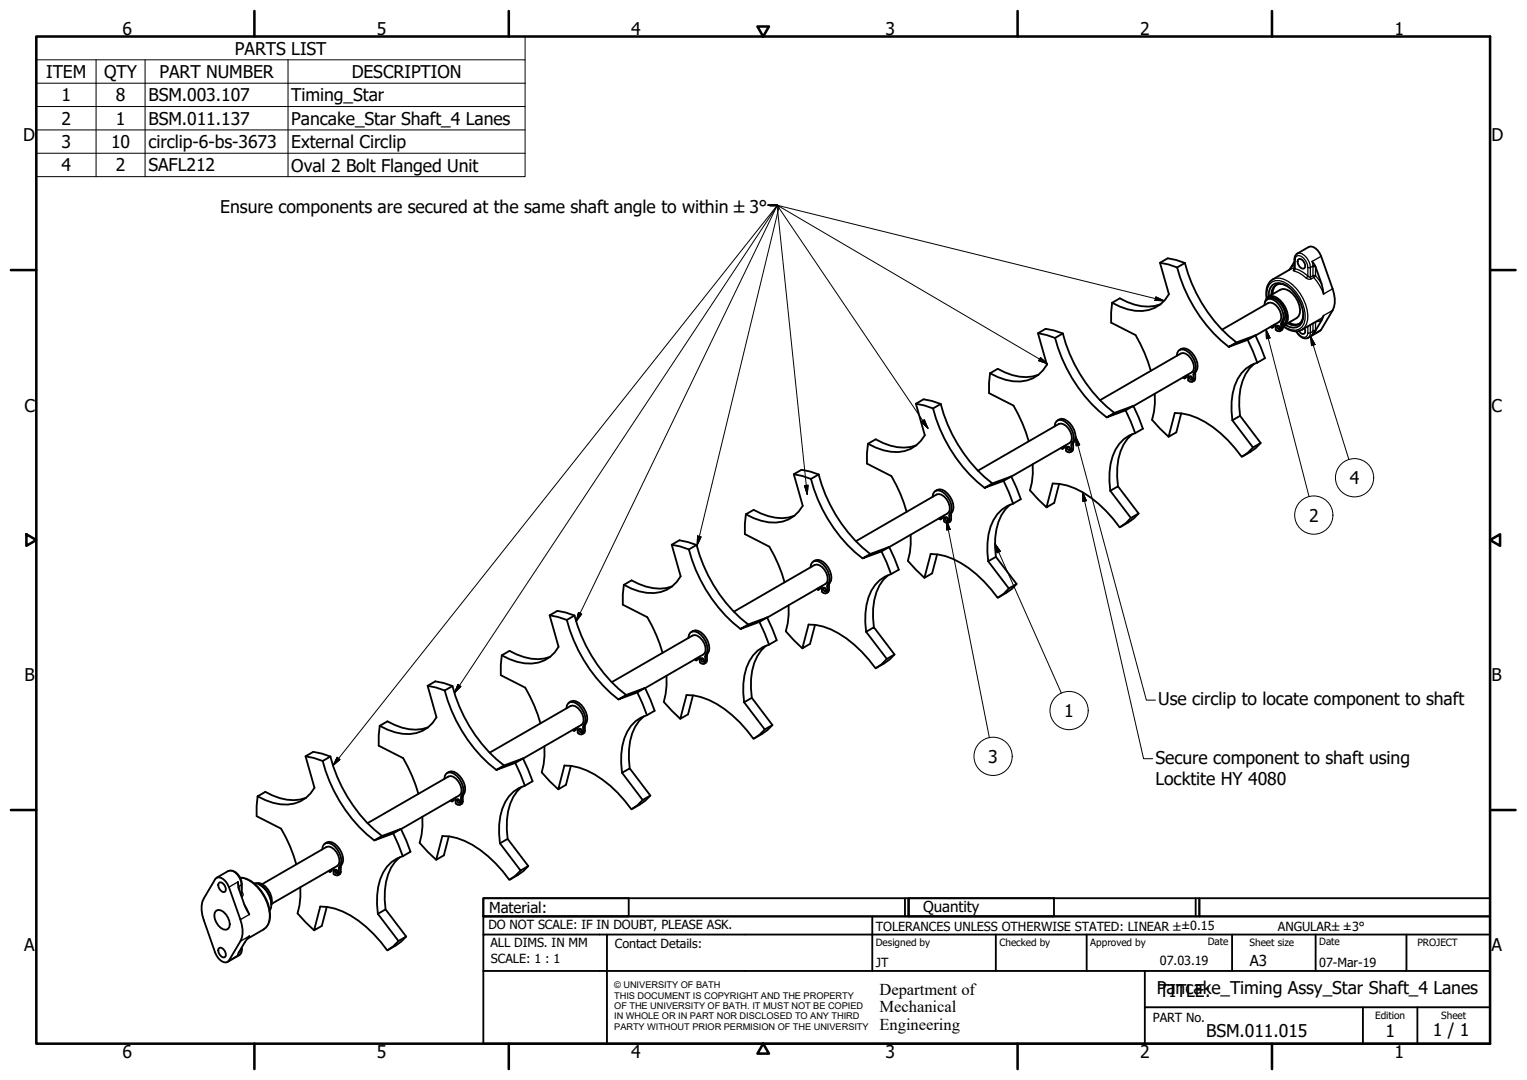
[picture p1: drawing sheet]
<svg xmlns="http://www.w3.org/2000/svg" width="420mm" height="297mm" viewBox="0 0 420 297" stroke-linecap="round" stroke-linejoin="round" font-family="sans-serif">
<!-- layer: Visible (ISO) -->
<g fill="none" stroke="#000" stroke-width=".51">
<path d="M319.2 72.3l2.3 .4 2.4 .9M323.9 73.6a41.3 41.3 0 0 0 14.2 21.8M326 72.3l-2.4-.8-2.3-.5-2.1 1.3 2.4 8.6a9.2 9.2 0 0 1-11.3 4.2l-2.1-.8-2.2-1M326 72.3a40.8 40.8 0 0 0 14.2 21.9M326 72.3l-2.1 1.3M351.3 78.3l-.7 .6-.3 .9-.2 1.1M354 78.6a2.65 2.65 0 0 0-3-.2 2.65 2.65 0 0 0-1.2 2.7M355.2 74l-5 2.8a4.8 4.8 0 0 0-1.7 5.2M356.1 74.1l.1-2.8a1.72 1.72 0 0 1 .7-1.5l3.2-1.9a3.1 3.1 0 0 1 3.4 2.6l3.2 8.9a7.7 7.7 0 0 1 0 6l-3.2 5.3-3.6 2.2a2.76 2.76 0 0 1-3.2-1.8M356.2 72l-1.5 2.2M357.1 71.4l.4-.2a1.84 1.84 0 0 1 1.4 2.6 1.77 1.77 0 0 1-1.8-2.4zM361 71.9l.9 1.2a28 28 0 0 1 2.3 7.8"/>
<path d="M285.6 91.7l2.3 .4 2.4 .8M290.3 92.9a41 41 0 0 0 14.2 21.9M292.4 91.7l-2.4-.8-2.3-.5-2.1 1.3 2.5 8.6a9.2 9.2 0 0 1-11.4 4.2l-2.1-.8-2.2-1M292.4 91.7a40.8 40.8 0 0 0 14.2 21.9M292.4 91.7l-2.1 1.2M306 83.3l-.3 2.6v2.8l6.8 3.5a42.5 42.5 0 0 1 4.2 9.8M306 83.3l2.1-1.3a13.1 13.1 0 0 0 11.2 1.7M323.8 97.9a1.6 1.6 0 0 1 .8-1.7 1.6 1.6 0 0 1 1.8 .2 4.8 4.8 0 0 1 2 6.6v1.4l-.1 .4-.4 .3-1-.4v-1.7M324.5 96.3a1.96 1.96 0 0 1 2.7 0 5.5 5.5 0 0 1 2.2 5.3 2.68 2.68 0 0 0-.5 2.5l-.3 .6-.5 .3M336.3 90.7l12.7-7.4a2.41 2.41 0 0 1 2.7 1.3 3.7 3.7 0 0 1 .7 3.5l-.5 .4-6.5 3.8M338.1 95.4l2.1-1.2 5.2-1.9-2.1 1.2zM343.3 93.5l2.6 6.2"/>
<path d="M345.4 92.3l2.7 6.2-2.2 1.2M345.9 99.7a10 10 0 0 0-6.7 8.5l-.3 2.3 .2 5.1M347.9 84a1.59 1.59 0 0 1 .8-1.7 1.59 1.59 0 0 1 1.8 .2 4.8 4.8 0 0 1 2 6.6v1.3l-.1 .5-.4 .2-1-.4v-1.6M348.1 82.9a1.9 1.9 0 0 1 1.3-1.5 1.9 1.9 0 0 1 1.9 .5 6.4 6.4 0 0 1 2.8 6.8l-.4 .6-.7 .3M348.3 82.6a1.82 1.82 0 0 1 2.9-.3 6.3 6.3 0 0 1 2.7 5.8l-.4 .8-.5 .4M348.7 82.3a2 2 0 0 1 2.6 .1 4.7 4.7 0 0 1 1.7 6.4l-.1 1.7-.7 .6M349 81.6l3.3-1.9a2.98 2.98 0 0 1 3.4 1.1 5.8 5.8 0 0 1 1.6 6.1l-.5 .6-3.3 1.9M349.1 81.5a3 3 0 0 1 2.8-3.7 8.9 8.9 0 0 1 6.5 7.2 4.7 4.7 0 0 1-.8 4.5 3.3 3.3 0 0 1-4-.2M350 89.6v.6M350.5 89.4v.5l-.5 .3-.4-.3M351.5 89.5l.5 .4v.7l-.5-.4zM351.8 89.6l.4 .6"/>
<path d="M354.6 88.7l1.1 .5 .9 .1 .9-.2M358.6 86.5a2.64 2.64 0 0 1-1.3 2.7 2.64 2.64 0 0 1-3-.3M358.9 90.3l.2 1.2-.3 .3-1-.2-.4-.6M363.2 87.8l-5 2.9a4.8 4.8 0 0 1-5.2-1M364.2 86.8l-.6 1.3-2.6 4M252 111l2.3 .5 2.4 .8M256.7 112.3a40.8 40.8 0 0 0 14.2 21.9M258.8 111.1l-2.3-.8-2.4-.5-2.1 1.2 2.5 8.7a9.2 9.2 0 0 1-11.4 4.2l-2.1-.8-2.2-1M258.8 111.1a40.7 40.7 0 0 0 14.2 21.9M258.8 111.1l-2.1 1.2M272.4 102.7l-.3 2.6v2.8l6.8 3.5a42.5 42.5 0 0 1 4.2 9.8M272.4 102.7l2.1-1.3a13.1 13.1 0 0 0 11.2 1.7"/>
<path d="M290.2 117.3a1.6 1.6 0 0 1 .8-1.7 1.6 1.6 0 0 1 1.8 .2 5.5 5.5 0 0 1 2.5 5.4 2.69 2.69 0 0 0-.5 2.5l-.1 .5-.4 .2-1-.4v-1.6M291 115.6a1.94 1.94 0 0 1 2.6 .1 4.7 4.7 0 0 1 1.7 6.4l-.1 1.8-.7 .5M302.7 110.1l22.2-12.9a2.34 2.34 0 0 1 2.7 1.3 3.6 3.6 0 0 1 .7 3.5l-.4 .4-16 9.3M304.5 114.8l2.1-1.2 5.2-2-2.1 1.3zM309.7 112.9l2.7 6.2M311.5 119.4a13.9 13.9 0 0 0-4.1 11.7l.2 2.7M311.8 111.6l2.7 6.3-2.1 1.2M312.4 119.1a10 10 0 0 0-6.8 8.5l-.3 2.3 .2 5.1M317.7 108.3l.1 2.6-.3 2.4-.5 2.2 4.5 4.6M325 113.7l-1.3 5.2-2.2 1.2 1.7-6.5a19.4 19.4 0 0 1 12.6 5.6l2.1 1.9 3.8 4.6 1.6-1.2 1.5-1.4M325.5 103.8l.4 .3M326.4 103.3v.5l-.5 .3v-.5"/>
<path d="M327.3 103.4l.6 .4v.7l-.6-.4zM327.7 103.5l.4 .6M339.1 115.6l2.1-1.2 5.7 7.4-2.1 1.3M339.1 115.6l5.7 7.5M345.1 100a13.8 13.8 0 0 0-4.1 11.7l.2 2.7M218.4 130.4l2.3 .5 2.4 .8M223.1 131.7a40.7 40.7 0 0 0 14.2 21.9M225.3 130.5l-2.4-.8-2.4-.5-2.1 1.2 2.5 8.7a9.2 9.2 0 0 1-11.4 4.1l-2.1-.7-2.2-1.1M225.3 130.5a40.9 40.9 0 0 0 14.2 21.9M225.3 130.5l-2.2 1.2M238.8 122.1l-.3 2.6v2.8l6.8 3.4a40.8 40.8 0 0 1 4.2 9.9M238.8 122.1l2.1-1.3a13.1 13.1 0 0 0 11.2 1.7"/>
<path d="M256.6 136.7a1.59 1.59 0 0 1 .8-1.7 1.59 1.59 0 0 1 1.8 .2 5.4 5.4 0 0 1 2.5 5.4 2.74 2.74 0 0 0-.5 2.5l-.1 .5-.4 .2-1-.4v-1.6M257.4 135a2.29 2.29 0 0 1 3.4 .8 4.4 4.4 0 0 1 .9 5.7l-.1 1.7-.7 .6M269.1 129.5l22.2-12.9a2.41 2.41 0 0 1 2.7 1.3 3.6 3.6 0 0 1 .7 3.5l-.4 .4-16 9.3M270.9 134.2l2.1-1.2 5.3-2-2.2 1.3zM276.1 132.3l2.7 6.2M277.9 138.8a13.9 13.9 0 0 0-4.1 11.7l.2 2.6M278.3 131l2.6 6.3-2.1 1.2M278.8 138.5a10 10 0 0 0-6.8 8.5l-.3 4.8 .2 2.6M284.1 127.7l.1 2.6-.3 2.4-.5 2.2 4.6 4.6M291.4 133.1l-1.3 5.2-2.1 1.2 1.6-6.5a19.4 19.4 0 0 1 12.6 5.5l4.1 4.2 1.8 2.3 1.6-1.1 1.5-1.4M291.9 123.2l.4 .3M292.8 122.7v.5l-.5 .3v-.5"/>
<path d="M293.8 122.8l.5 .4v.7l-.5-.4zM294.1 122.9l.4 .6M305.5 135l2.1-1.2 5.7 7.4-2.1 1.3M305.5 135l5.7 7.5M346.9 121.8l-1.4 1.4-3.6 2.3M184.8 149.8l2.4 .5 2.3 .8M189.5 151.1a40.9 40.9 0 0 0 14.3 21.9M191.7 149.9l-2.4-.8-2.4-.5-2.1 1.2 2.5 8.7a9.3 9.3 0 0 1-11.4 4.2l-2.1-.8-2.1-1M191.7 149.9a41.2 41.2 0 0 0 14.2 21.9M191.7 149.9l-2.2 1.2M205.2 141.4l-.2 2.7v2.8l6.7 3.5a40.2 40.2 0 0 1 4.2 9.8M205.2 141.4l2.2-1.2a13.2 13.2 0 0 0 11.1 1.7"/>
<path d="M223 156a1.59 1.59 0 0 1 .8-1.6 1.59 1.59 0 0 1 1.9 .2 5.4 5.4 0 0 1 2.5 5.4 2.83 2.83 0 0 0-.6 2.5l-.1 .5-.4 .2-1-.4v-1.6M223.8 154.4a2.26 2.26 0 0 1 3.4 .8 4.4 4.4 0 0 1 .9 5.7l-.1 1.7-.7 .6M235.5 148.9l22.2-12.9a2.45 2.45 0 0 1 2.8 1.3 3.7 3.7 0 0 1 .7 3.4l-.5 .5-16 9.3M237.3 153.6l2.2-1.2 5.2-2-2.2 1.3zM242.5 151.7l2.7 6.2M244.3 158.2a13.7 13.7 0 0 0-4.1 11.7l.3 2.6M244.7 150.4l2.6 6.3-2.1 1.2M245.2 157.9a10.1 10.1 0 0 0-6.8 8.5l-.3 4.8 .2 2.6M250.6 147.1v2.6l-.3 2.4-.5 2.1 4.6 4.7M257.9 152.5l-1.4 5.2-2.1 1.2 1.7-6.5a19.4 19.4 0 0 1 12.5 5.5l4.1 4.2 1.8 2.3 1.7-1.1 1.4-1.5M258.3 142.6l.4 .3M259.2 142.1v.5l-.5 .3v-.5"/>
<path d="M260.2 142.2l.6 .4v.7l-.6-.4zM260.5 142.3l.4 .6M271.9 154.4l2.1-1.3 5.7 7.5-2.1 1.2M271.9 154.4l5.7 7.4M313.3 141.2l-1.3 1.4-3.7 2.3M151.2 169.2l2.4 .5 2.4 .8M156 170.5a41.2 41.2 0 0 0 14.2 21.9M158.1 169.3l-2.4-.8-2.3-.5-2.2 1.2 2.5 8.7a9.3 9.3 0 0 1-11.4 4.1l-2.1-.7-2.1-1.1M158.1 169.3a41.3 41.3 0 0 0 14.2 21.8M158.1 169.3l-2.1 1.2M171.7 160.9l-.3 2.6v2.8l6.7 3.4a41.4 41.4 0 0 1 4.2 9.9M171.7 160.9l2.1-1.3a13.3 13.3 0 0 0 11.2 1.7"/>
<path d="M189.4 175.4a1.6 1.6 0 0 1 .9-1.6 1.6 1.6 0 0 1 1.8 .2 5.4 5.4 0 0 1 2.5 5.4 2.76 2.76 0 0 0-.6 2.5l-.1 .5-.4 .2-.9-.4v-1.6M190.2 173.8a1.96 1.96 0 0 1 2.6 .1 5.4 5.4 0 0 1 2.3 5.2 2.63 2.63 0 0 0-.6 2.5l-.1 .4-.7 .6M201.9 168.2l22.2-12.8a2.4 2.4 0 0 1 2.8 1.3 3.7 3.7 0 0 1 .7 3.5l-.5 .4-16 9.3M203.8 173l2.1-1.2 5.2-2-2.1 1.3zM209 171.1l2.6 6.2M210.8 177.6a13.7 13.7 0 0 0-4.2 11.7l.3 2.6M211.1 169.8l2.6 6.3-2.1 1.2M211.6 177.3a10 10 0 0 0-6.8 8.5l-.3 2.3 .2 5.1M217 166.5v2.5l-.3 2.5-.5 2.1 4.6 4.7M224.3 171.9l-1.4 5.2-2.1 1.2 1.7-6.5a19.1 19.1 0 0 1 12.6 5.5l4 4.1 1.8 2.4 1.7-1.1 1.4-1.5M224.7 162l.4 .2M225.6 161.5v.5l-.5 .2v-.5"/>
<path d="M226.6 161.6l.6 .4v.7l-.6-.4zM226.9 161.7l.4 .6M238.3 173.8l2.2-1.3 5.6 7.5-2.1 1.2M238.3 173.8l5.7 7.4M279.7 160.6l-1.3 1.4-3.7 2.3M104.5 199.6l-.3 2.7v2.8l6.7 3.4a42.5 42.5 0 0 1 4.2 9.8M104.5 199.6l2.1-1.2a13.1 13.1 0 0 0 11.2 1.7M117.7 188.6l2.3 .5 2.4 .8M122.4 189.9a41.3 41.3 0 0 0 14.2 21.9M124.5 188.7l-2.4-.8-2.3-.5-2.1 1.2 2.4 8.7a9.2 9.2 0 0 1-11.3 4.1l-2.2-.7-2.1-1.1M124.5 188.7a40.8 40.8 0 0 0 14.2 21.8M124.5 188.7l-2.1 1.2"/>
<path d="M138.1 180.2l-.3 2.7v2.8l6.7 3.4a42.5 42.5 0 0 1 4.2 9.9M138.1 180.2l2.1-1.2a13.1 13.1 0 0 0 11.2 1.7M155.9 194.8a1.59 1.59 0 0 1 .8-1.6 1.59 1.59 0 0 1 1.8 .2 4.8 4.8 0 0 1 1.9 6.6v1.3l-.1 .5-.4 .2-.9-.4v-1.6M156.6 193.2a1.96 1.96 0 0 1 2.6 .1 5.5 5.5 0 0 1 2.3 5.2 2.68 2.68 0 0 0-.6 2.5v.4l-.8 .6M168.3 187.6l22.3-12.8a2.34 2.34 0 0 1 2.7 1.3 3.7 3.7 0 0 1 .7 3.4l-.5 .5-16 9.3M170.2 192.4l2.1-1.3 5.2-1.9-2.1 1.2zM175.4 190.4l2.6 6.3M177.2 197a13.7 13.7 0 0 0-4.2 11.7l.3 2.6M177.5 189.2l2.6 6.3-2.1 1.2M178 196.7a10 10 0 0 0-6.8 8.5l-.3 2.3 .3 5M183.4 185.9v2.5l-.2 2.4-.6 2.2 4.6 4.7M190.7 191.2l-1.4 5.3-2.1 1.2 1.7-6.5a19.4 19.4 0 0 1 12.6 5.5l2 2 3.8 4.5 1.7-1.1 1.4-1.5"/>
<path d="M191.1 181.4l.5 .2M192.1 180.9v.5l-.5 .2v-.5M193 181l.6 .4v.6l-.6-.3zM193.4 181.1l.3 .6M204.7 193.2l2.2-1.3 5.6 7.5-2.1 1.2M204.7 193.2l5.7 7.4M212.5 199.4l-1.3 1.4-3.6 2.3M246.1 180l-1.3 1.4-3.7 2.3M70.9 219l-.3 2.7v2.8l6.7 3.4a40.2 40.2 0 0 1 4.2 9.8M70.9 219l2.1-1.2a13.1 13.1 0 0 0 11.2 1.6M84.1 208l2.3 .5 2.4 .8M88.8 209.3a40.8 40.8 0 0 0 14.2 21.8"/>
<path d="M90.9 208.1l-2.4-.9-2.3-.4-2.1 1.2 2.4 8.7a9.3 9.3 0 0 1-11.3 4.1l-2.2-.7-2.1-1.1M90.9 208.1a40.7 40.7 0 0 0 14.2 21.8M90.9 208.1l-2.1 1.2M122.3 214.2a1.6 1.6 0 0 1 .8-1.6 1.6 1.6 0 0 1 1.8 .2 4.8 4.8 0 0 1 2 6.6v1.3l-.2 .5-.3 .2-1-.4v-1.6M123 212.6a1.96 1.96 0 0 1 2.6 .1 5.3 5.3 0 0 1 2.3 5.2 3.5 3.5 0 0 0-.6 2.9l-.7 .5M124.9 219.6v.5l-.5 .3v-.5M125.8 219.8l.6 .3v.7l-.6-.3zM126.2 219.9l.3 .6M134.7 207l22.3-12.8a2.34 2.34 0 0 1 2.7 1.3 3.6 3.6 0 0 1 .7 3.4l-.4 .5-16.1 9.2M136.6 211.8l2.1-1.3 5.2-1.9-2.1 1.2zM141.8 209.8l2.6 6.3M143.6 216.4a13.8 13.8 0 0 0-4.2 11.7l.3 2.6"/>
<path d="M143.9 208.6l2.6 6.3-2.1 1.2M144.4 216.1a10 10 0 0 0-6.8 8.4l-.2 2.4 .2 5.1M149.8 205.3l-.2 4.9-.5 2.2 4.5 4.7M157.1 210.6l-1.4 5.3-2.1 1.2 1.7-6.5a19.5 19.5 0 0 1 12.6 5.5l2 1.9 3.8 4.6 1.7-1.1 1.4-1.5M157.5 200.8l.5 .2M158.5 200.2v.6l-.5 .2v-.5M159.4 200.4l.6 .4v.7l-.6-.4zM159.8 200.5l.3 .6M171.2 212.5l2.1-1.2 5.6 7.5-2.1 1.2M171.2 212.5l5.6 7.5M178.9 218.8l-1.3 1.4-3.6 2.3M88.7 233.6a1.6 1.6 0 0 1 .8-1.6 1.6 1.6 0 0 1 1.8 .2 5.5 5.5 0 0 1 2.5 5.4 2.69 2.69 0 0 0-.5 2.5l-.2 .5-.3 .2-1-.4v-1.7"/>
<path d="M89.4 232a1.96 1.96 0 0 1 2.7 .1 5.3 5.3 0 0 1 2.2 5.2 2.77 2.77 0 0 0-.5 2.5l-.3 .7-.5 .2M90.4 239.6l.4 .2M91.3 239v.5l-.5 .3v-.5M92.2 239.2l.6 .3v.7l-.6-.3zM92.6 239.3l.3 .6M101.1 226.4l22.3-12.8a2.34 2.34 0 0 1 2.7 1.3 3.6 3.6 0 0 1 .7 3.4l-.4 .5-16.1 9.2M103 231.1l2.1-1.2 5.2-1.9-2.1 1.2zM108.2 229.2l2.6 6.3M110 235.8a13.9 13.9 0 0 0-4.1 11.6l.2 2.7M110.3 228l2.6 6.3-2.1 1.2M110.8 235.5a10 10 0 0 0-6.7 8.5l-.4 4.7 .3 2.6M116.2 224.6v2.6l-.2 2.4-.5 2.2 4.5 4.7"/>
<path d="M123.5 230l-1.4 5.3-2.1 1.2 1.7-6.6a19.4 19.4 0 0 1 12.6 5.6l4 4.1 1.8 2.4 1.7-1.1 1.4-1.5M124 220.2l.4 .2M137.6 232l2.1-1.3 5.7 7.5-2.2 1.2M137.6 232l5.6 7.4M145.4 238.2l-1.4 1.4-3.6 2.3M59.2 241.8a1.43 1.43 0 0 1 2.2 0l.7 .6 .9 1.6 3.1 8.9a7.7 7.7 0 0 1 0 6l-3.1 5.3a1.43 1.43 0 0 1-2.2 0l-.7-.6-.9-1.6-3.1-8.9a7.6 7.6 0 0 1 0-6zM59.5 250.5a2.07 2.07 0 0 1 2.7 1 3.4 3.4 0 0 1 .5 4 2.1 2.1 0 0 1-2.7-1 3.9 3.9 0 0 1-.9-3.5zM59.6 241.4l3.2-1.8a3.1 3.1 0 0 1 3.7 2.9v3.3M60.2 242.9l.3-.2a1.83 1.83 0 0 1 1.4 2.6 1.79 1.79 0 0 1-1.7-2.4zM65.5 242.6l.1 1.6a25.4 25.4 0 0 0 3 7.3M66.1 241.4a8.2 8.2 0 0 1 6.5 4.7 9.4 9.4 0 0 1 1.2 8.2l-1.3 1.3-4.5 2.7M68.6 257.5l-1.3 1.7-1.7 2.9-.1 .6"/>
<path d="M69.8 242.9a5.9 5.9 0 0 1 4.9 5.8l-.1 1-.4 .8M70.5 242.9a3.1 3.1 0 0 1 3.2 1.7 4.9 4.9 0 0 1 1 4.1M71.5 243.3a6.4 6.4 0 0 1 3.2 5.3M72.1 243.2l17.7-10.2a2.37 2.37 0 0 1 2.7 1.3 3.7 3.7 0 0 1 .7 3.4l-.4 .5-18.1 10.4M74.7 248.6v.2M82.6 244l.1 2.6-.3 2.4-.5 2.2 4.5 4.7M89.9 249.4l-1.4 5.3-2.1 1.2 1.7-6.6a19.4 19.4 0 0 1 12.6 5.6l4 4.1 1.9 2.4 1.6-1.1 1.4-1.5M104 251.3l2.1-1.2 5.7 7.5-2.2 1.2M104 251.3l5.6 7.5M111.8 257.6l-1.4 1.4-3.6 2.3M60.2 260.9l.3-.3a1.83 1.83 0 0 1 1.4 2.7 1.79 1.79 0 0 1-1.7-2.4zM66.5 260.5v.7a1.73 1.73 0 0 1-.7 1.5l-3.2 1.9"/>
</g>
<!-- layer: Visible Narrow (ISO) -->
<g fill="none" stroke="#000" stroke-width=".36">
<path d="M350.2 76.8a4.1 4.1 0 0 1 4.3 .6 12.2 12.2 0 0 1 5.3 10.6l-.3 1.2-.6 .9-.7 .6M356.1 74h.1M356.2 73.9h.1v.4l-.2 .2-.3-.2 .3-.3M356.2 73.6l-1 .4M356.2 71.3l.1 .2 .1-.7 .4-.4a2.21 2.21 0 0 1 2.5 1.4l.6 1.8M356.2 73l-.8 .3M356.3 71.5v2.4l1.2 .4 2.4 1.6-.5 .6-2.2-1.6-1.1-.4M356.9 69.8a2.27 2.27 0 0 1 2.7 1.1l.8 1.8 .2 .9M359.9 73.6v2.3l.7 .3 .2 .5a1.27 1.27 0 0 1-1.4-.2M359.9 73.6h.7M360.6 73.6v2.6l.7-.4M361.3 75.8l.2 .5-.7 .4"/>
<path d="M361.3 75.8h.7M361.3 73.4h.7v2.4M361.3 73.2v2.6M361.3 73.2l-.7 .4M361.9 73.1l-.6 .1M362 75.8l-.5 .5a14 14 0 0 1 2.7 4.6l2.5-1.5M362 75.8l1.6 2.2M363.5 70.5l-2.5 1.4 .3 1.3M348.6 81.9a3.9 3.9 0 0 1 2.3-4.7 7.7 7.7 0 0 1 6.7 4.6 9.3 9.3 0 0 1 1.2 7.2 3 3 0 0 1-4.6 1.3l-1.2-.7M353 90.2l-.5 .2M353 88.8l-.5 .3M353.2 88.3l-.5 .2"/>
<path d="M356.8 91.1a2.27 2.27 0 0 0 2.7 1.5l.4-1.1h.7M359.9 89.8v1.7M360.6 91.5l-.1 .6-.6 .8M360.6 89.4v2.1M361.3 88.9v2.2M361.3 91.1l-.7 .4M361.9 91.1h-.6M362 88.5v2.4h-.7M363.5 90.7l-2.5 1.4 .3-1M363.6 88.1l-1.5 .4M366.7 85.4l-2.5 1.4-1 1M328.9 102.7l-.5 .3"/>
<path d="M328.9 104.1l-.5 .3M329.1 102.2l-.6 .3M295.3 122.1l-.5 .3M295.3 123.5l-.5 .2M295.5 121.6l-.5 .2M261.7 141.5l-.5 .3M261.7 142.9l-.5 .2M261.9 141l-.5 .2M194.7 179.7l-.5 .3M228.1 160.9l-.5 .3M228.1 162.2l-.5 .3M228.3 160.3l-.5 .3"/>
<path d="M160.9 199.7l-.5 .3M161.1 199.1l-.5 .3M194.5 180.3l-.5 .3M194.5 181.6l-.5 .3M127.3 219.1l-.4 .3M127.5 218.5l-.5 .3M160.9 201l-.5 .3M62.8 239.6a3.3 3.3 0 0 1 3.5 2.9l.1 .9M93.8 238.5l-.5 .2M93.8 239.8l-.5 .3M93.9 237.9l-.4 .3M127.3 220.4l-.4 .3"/>
<path d="M65.7 243.8l-.2-1.2-2.5 1.4M65.7 243.8v.6M65.7 244l-.1 .1M65.7 243.8l-.1 .1M66.1 241.4a9.3 9.3 0 0 1 6.7 5.4 7.9 7.9 0 0 1 .5 8.2l-.8 .6M66.4 246.1l.2 .5M66.4 246.1h-.1M66.4 243.4v2.7M66.4 243.4l-.7 .4M66.5 245.4l.2 .1a.67 .67 0 0 1-.1 1.1M66.5 245.8l-.1 .3M66.5 243.2l-.1 .2"/>
<path d="M66.6 246.6h-.1M66.7 245.5h-.2M67.2 248.6l1.4 2.9-2.5 1.4M68.1 258l.5-.5-2.5 1.4M65.7 262l-.2 .7-2.5 1.5M66.4 261.4l-.1 .6-.5 .7M66.4 260.8v.6M66.4 261.4l-.5 .3M66.5 261.2l-.1 .2"/>
</g>
<!-- layer: Symbol (ISO) -->
<g fill="none" stroke="#000" stroke-width=".28">
<path d="M10 16.5v-6.5h134.5v6.5M10 16.5h134.5v6.4M10 16.5v32.1h134.5v-25.7M26.4 16.5v32.1M39.9 16.5v32.1M79.2 16.5v32.1M10 22.9h134.5M10 29.3h134.5M10 35.7h134.5M10 42.1h134.5M211.3 56.4h2.7l-89 134.2M211.4 56.5h2.5l106.4 26.2"/>
<path d="M211.4 56.4h2.5l-55.4 114.5M211.8 56.7h2.6l-22.6 93.3M286.3 98.3l1.9 1.7-2.4-.8zM318 81.6l2.3 1.1-2.5-.1zM348.3 90.6l1.1 2.3-.9 .3zM348.3 90.6l11.9 46M360.6 92.5l1.2 2.3-.9 .3zM360.6 92.5l10.6 33.9M253.5 116l.8-.6 1 2.4zM255.3 117.8l-41.5-61.3h-2.5h2.5l8.3 79.5M288.2 100l-74.4-43.6h-2.5h2.6l-122.3 154.2M221.4 133.5l1-.1-.3 2.6z"/>
<path d="M296 120.1l1.1 2.3-1 .2zM296 120.1l19.4 72.5h2.5M297.9 135.4l1 2.3-1 .2zM297.9 135.4l16.8 73.3h2.5M191.9 147.4l1 .3-1.1 2.3zM260.5 143.2l.9 2.4-.9 .2zM260.5 143.2l11.7 59.7M273.8 149.5l1.5 2.1-1 .4zM273.8 149.5l18.2 41.1M159.2 168.5l.9 .4-1.6 2zM126 188.3l.8 .5-1.8 1.8zM92.8 208.3l.8 .6-2 1.7z"/>
<circle cx="372.7" cy="131.4" r="5.3"/>
<circle cx="361.5" cy="141.7" r="5.3"/>
<circle cx="294.2" cy="195.4" r="5.3"/>
<circle cx="273.3" cy="208" r="5.3"/>
</g>
<!-- layer: Border (ISO) -->
<g fill="none" stroke="#000" stroke-width=".7">
<path d="M10 10h400v277h-400zM70 3v7M140 3v7M208.4 7.3h3.2l-1.6 2.7zM280 3v7M350 3v7M3 74.3h7M410 74.3h7M7.3 146.9l2.7 1.6-2.7 1.6zM410 148.5l2.7-1.6v3.2zM3 222.8h7M410 222.8h7"/>
<path d="M70 287v7M140 287v7M210 287l1.6 2.8h-3.2zM280 287v7M350 287v7"/>
</g>
<!-- layer: Title (ISO) -->
<g fill="none" stroke="#000" stroke-width=".51">
<path d="M133 247h40v5h-40zM133 247h117v5h-117zM133 257v-5h277v5M133 257h277v30h-277zM167 257v30M240 252v15M249 247v5M250 247h40v5h-40zM250 247h80v5h-80zM274 257v10M299 257v10M329 247v5"/>
<path d="M330 247h80v5h-80zM339 257v10M362 257v10M387 257v10M133 267h277M315 277h95M315 267v20M375 277v10M390 277v10"/>
</g>
<!-- layer: Symbol (ISO) -->
<g fill="#000" stroke="#000" stroke-width=".28">
<path d="M285.8 99.2l2.4 .8zM286.3 98.3l1.9 1.7-2.4-.8zM317.8 82.6l2.5 .1zM318 81.6l2.3 1.1-2.5-.1zM348.3 90.6l1.1 2.3zM348.3 90.6l1.1 2.3-.9 .3zM360.6 92.5l1.2 2.3zM360.6 92.5l1.2 2.3-.9 .3zM253.5 116l1.8 1.8zM253.5 116l.8-.6 1 2.4zM221.4 133.5l.7 2.5zM221.4 133.5l1-.1-.3 2.6z"/>
<path d="M296 120.1l1.1 2.3zM296 120.1l1.1 2.3-1 .2zM297.9 135.4l1 2.3zM297.9 135.4l1 2.3-1 .2zM191.9 147.4l-.1 2.6zM191.9 147.4l1 .3-1.1 2.3zM260.5 143.2l.9 2.4zM260.5 143.2l.9 2.4-.9 .2zM273.8 149.5l1.5 2.1zM273.8 149.5l1.5 2.1-1 .4zM159.2 168.5l-.7 2.4zM159.2 168.5l.9 .4-1.6 2z"/>
<path d="M126 188.3l-1 2.3zM126 188.3l.8 .5-1.8 1.8zM92.8 208.3l-1.2 2.3zM92.8 208.3l.8 .6-2 1.7z"/>
</g>
<g font-size="4.8">
<text x="33.7" y="9.6">6</text>
<text x="103.7" y="9.6">5</text>
<text x="173.7" y="9.6">4</text>
<text x="243.7" y="9.6">3</text>
<text x="313.7" y="9.6">2</text>
<text x="383.7" y="9.6">1</text>
<text x="64.6" y="15">PARTS LIST</text>
<text x="12.7" y="21.4">ITEM</text>
<text x="28.7" y="21.5">QTY</text>
<text x="43.9" y="21.4">PART NUMBER</text>
<text x="96.8" y="21.5">DESCRIPTION</text>
<text x="16.9" y="27.9">1</text>
<text x="31.9" y="27.9">8</text>
<text x="40.8" y="27.9">BSM.003.107</text>
<text x="80.2" y="27.9">Timing_Star</text>
<text x="16.9" y="34.3">2</text>
<text x="31.9" y="34.3">1</text>
<text x="40.8" y="34.3">BSM.011.137</text>
<text x="80.2" y="34.4">Pancake_Star Shaft_4 Lanes</text>
<text x="6.3" y="38.9">D</text>
<text x="16.9" y="40.7">3</text>
<text x="30.6" y="40.7">10</text>
<text x="40.8" y="40.8">circlip-6-bs-3673</text>
<text x="80.2" y="40.8">External Circlip</text>
<text x="410.4" y="38.9">D</text>
<text x="16.9" y="47.1">4</text>
<text x="31.9" y="47.1">2</text>
<text x="40.8" y="47.1">SAFL212</text>
<text x="80.2" y="47.2">Oval 2 Bolt Flanged Unit</text>
<text x="60.6" y="58.4">Ensure components are secured at the same shaft angle to within ±3°</text>
<text x="6.7" y="113.2">C</text>
<text x="410.4" y="113.2">C</text>
<text x="371.4" y="133.2">4</text>
<text x="360.2" y="143.5">2</text>
<text x="6.8" y="187.4">B</text>
<text x="410.4" y="187.4">B</text>
<text x="292.8" y="197.2">1</text>
<text x="318.7" y="193.9">Use circlip to locate component to shaft</text>
<text x="271.9" y="209.8">3</text>
<text x="317.9" y="210">Secure component to shaft using</text>
<text x="317.9" y="215.8">Locktite HY 4080</text>
<text x="6.7" y="261.7">A</text>
<text x="410.4" y="261.7">A</text>
<text x="318.3" y="273.4">PTaIncak</text>
<text x="323.6" y="274.2">TLE:e_Timing Assy_Star Shaft_4 Lanes</text>
<text x="331.9" y="285.3">BSM.011.015</text>
<text x="381.2" y="285.3">1</text>
<text x="394.2" y="285">1 / 1</text>
<text x="33.7" y="291">6</text>
<text x="103.7" y="290.9">5</text>
<text x="173.7" y="290.9">4</text>
<text x="243.7" y="291">3</text>
<text x="313.7" y="291">2</text>
<text x="383.7" y="290.9">1</text>
</g>
<g font-size="4.6">
<text x="242" y="273.7">Department of</text>
<text x="242" y="278.4">Mechanical</text>
<text x="242" y="283.2">Engineering</text>
</g>
<g font-size="4.1">
<text x="134.6" y="251.1">Material:</text>
<text x="254" y="250.8">Quantity</text>
<text x="343.9" y="265.6">A3</text>
</g>
<g font-size="3.5">
<text x="134.4" y="255.6">DO NOT SCALE: IF IN DOUBT, PLEASE ASK.</text>
<text x="241" y="256">TOLERANCES UNLESS OTHERWISE STATED: LINEAR ±±0.15</text>
<text x="351.6" y="256">ANGULAR±±3°</text>
<text x="134.9" y="260.6">ALL DIMS. IN MM</text>
<text x="169.2" y="260.6">Contact Details:</text>
<text x="135.1" y="264.8">SCALE: 1 : 1</text>
<text x="241" y="266">JT</text>
<text x="319.2" y="265.5">07.03.19</text>
<text x="363" y="266">07-Mar-19</text>
<text x="317.2" y="281.2">PART No.</text>
</g>
<g font-size="2.8">
<text x="241" y="260.1">Designed by</text>
<text x="275" y="260.1">Checked by</text>
<text x="300" y="260.1">Approved by</text>
<text x="332.3" y="260">Date</text>
<text x="343.8" y="260.1">Sheet size</text>
<text x="363" y="260">Date</text>
<text x="390" y="260.1">PROJECT</text>
<text x="378.4" y="280.1">Edition</text>
<text x="396.6" y="280.1">Sheet</text>
</g>
<g font-size="2.5">
<text x="169" y="271.9">© UNIVERSITY OF BATH</text>
<text x="169" y="274.7">THIS DOCUMENT IS COPYRIGHT AND THE PROPERTY</text>
<text x="169" y="277.5">OF THE UNIVERSITY OF BATH. IT MUST NOT BE COPIED</text>
<text x="169" y="280.4">IN WHOLE OR IN PART NOR DISCLOSED TO ANY THIRD</text>
<text x="169" y="283.2">PARTY WITHOUT PRIOR PERMISION OF THE UNIVERSITY</text>
</g>
</svg>
